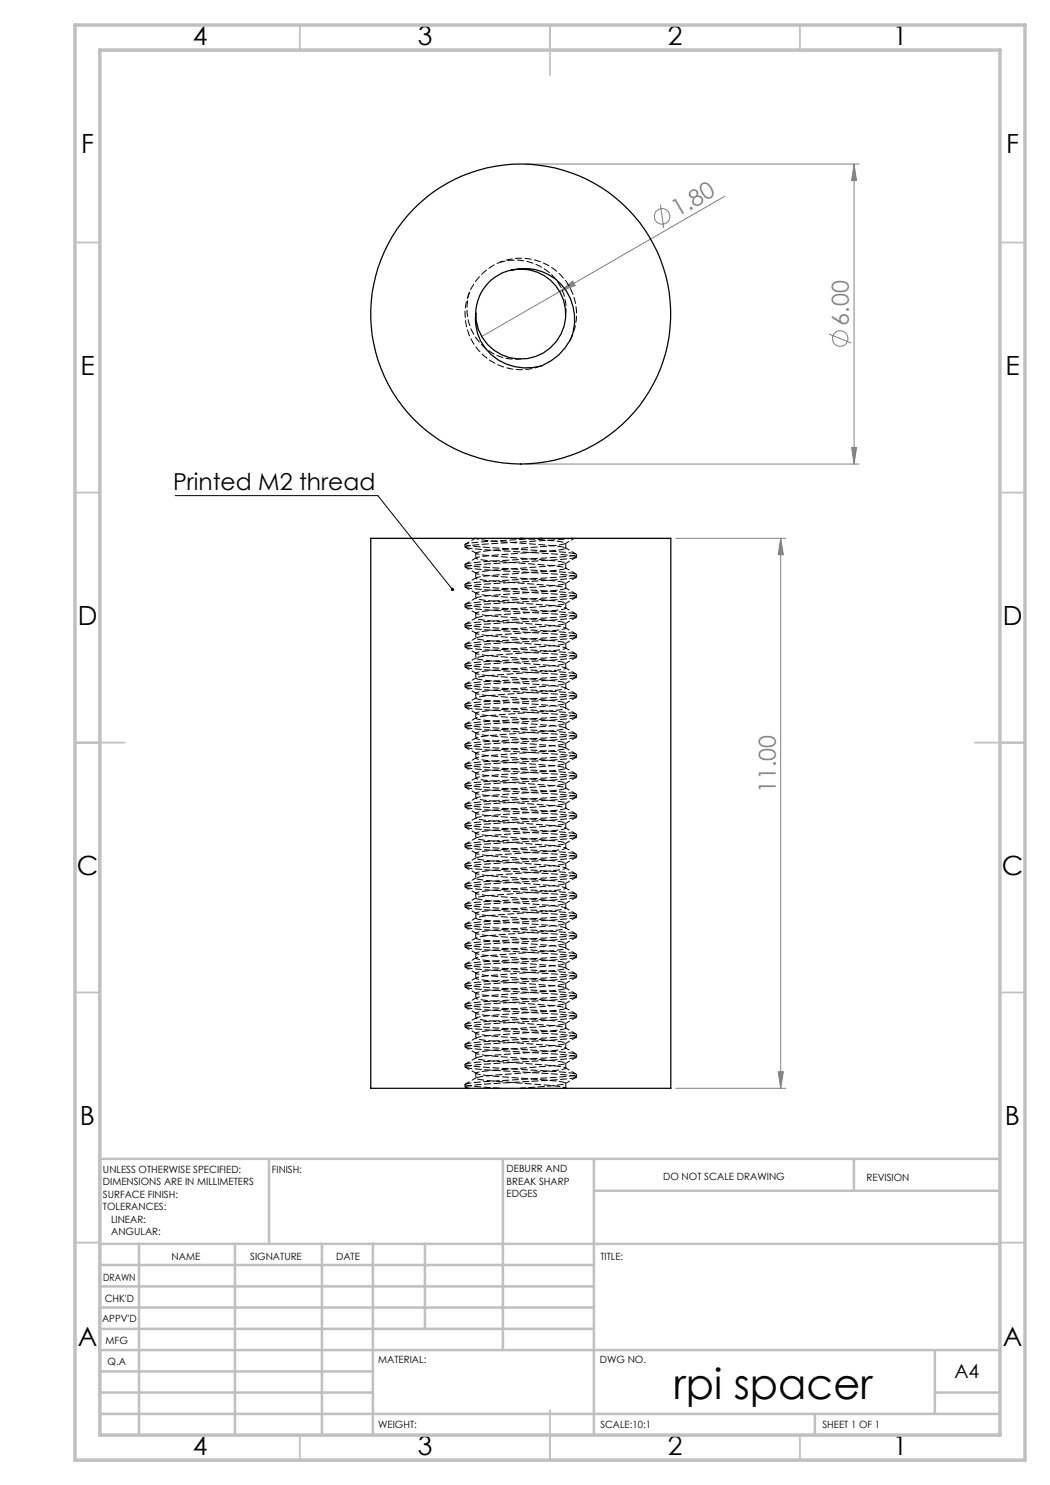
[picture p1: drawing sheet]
<svg xmlns="http://www.w3.org/2000/svg" width="210mm" height="297mm" viewBox="0 0 210 297" stroke-linecap="round" stroke-linejoin="round" font-family="sans-serif">
<g fill="none" stroke="#808080" stroke-width=".2">
<path d="M105.2 32.8h66.6M145 39.2l-33.1 19.1M170.8 32.8l.5 3.3h-1zM170.8 32.8v60M111.9 58.3l2.6-2.1 .5 .9zM111.9 58.3l-15.6 9M132.1 40.9l.7 4.7M165.8 66.8l4.5 1.8M105.2 92.8h66.6M170.3 89.5h1l-.5 3.3zM135.1 107.7h22.1M156.1 107.7l.6 3.2h-1.1z"/>
<path d="M156.1 107.7v110M135.1 217.7h22.1M155.6 214.3h1.1l-.6 3.4z"/>
<circle cx="132.4" cy="43.3" r="1.56"/>
<circle cx="168" cy="67.7" r="1.56"/>
</g>
<path d="M35 99.1h40.6l14.9 18.8" fill="none" stroke="#000" stroke-width=".2"/>
<g fill="none" stroke="#c0c0c0" stroke-width=".35">
<path d="M60 5v5M110 5v10M160 5v5M15 48.5h5M200 48.5h5M15 98.5h5M200 98.5h5M15 148.5h10M195 148.5h10M15 198.5h5M200 198.5h5M15 248.5h5"/>
<path d="M200 248.5h5M60 287v5M110 282v10M160 287v5"/>
</g>
<g fill="none" stroke="#c0c0c0" stroke-width=".5">
<path d="M53.8 231.8v17M100.6 231.8v38.2M118.8 231.8v55.2M118.8 238.2h81.2M170.8 231.8v6.4M200 231.8h-180v55.2M20 248.8h180M20 257.3h98.8M20 253h98.8M27.8 248.8v38.2M47 248.8v38.2M64.4 248.8v38.2"/>
<path d="M74.6 248.8v38.2M85 248.8v17M20 265.8h98.8M20 261.5h98.8M20 278.5h54.6M20 274.3h54.6M20 270h180M187 278.5h13M187 270v12.8M20 282.8h180M163 282.8v4.2"/>
</g>
<path d="M15 5h190v287h-190zM20 10h180v277h-180z" fill="none" stroke="#c0c0c0" stroke-width=".7"/>
<path d="M90.2 117.6a.34 .34 0 0 1 .5 .1 .34 .34 0 0 1 0 .4l-.2-.2 .2 .2a.34 .34 0 0 1-.5 0 .34 .34 0 0 1 0-.5z" fill="#000"/>
<g fill="#808080">
<path d="M111.9 58.3l2.6-2.1 .5 .9z"/>
<path d="M155.6 214.3h1.1l-.6 3.4zM156.1 107.7l.6 3.2h-1.1z"/>
<path d="M170.8 32.8l.5 3.3h-1zM170.3 89.5h1l-.5 3.3z"/>
</g>
<g fill="none" stroke="#000" stroke-width=".25">
<path d="M98.1 56.1a10.5 10.5 0 0 1 14.1 .8 9.9 9.9 0 0 1-5.6 16.6 10 10 0 0 1-11.4-11.6 9.2 9.2 0 0 1 2.9-5.8zM104.1 53.8a9 9 0 0 1 9 9.1 9 9 0 0 1-9.1 8.9 9 9 0 0 1-8.9-9.2M104.1 53.8l-1.7 .2M74.2 107.7h60v110h-60z"/>
<circle cx="104.1" cy="62.8" r="30"/>
</g>
<g fill="none" stroke="#000" stroke-width=".2" stroke-dasharray="1.3 .6" stroke-dashoffset=".6">
<path d="M95.2 110.7a45.3 45.3 0 0 0 9 .9 55 55 0 0 1 8.9 1v.1a53.6 53.6 0 0 1-9.4 1l-6.2 .5-2.3 .4M95.2 114.7a45.3 45.3 0 0 0 9 .9 55 55 0 0 1 8.9 1v.1a53.6 53.6 0 0 1-9.4 1l-6.2 .5-2.3 .4M95.2 118.7a45.3 45.3 0 0 0 9 .9 55 55 0 0 1 8.9 1v.1a53.6 53.6 0 0 1-9.4 1l-6.2 .5-2.3 .4M108.4 107.6l-7.5 .5a45.9 45.9 0 0 0-7.8 .7M95.2 122.7a45.3 45.3 0 0 0 9 .9 55 55 0 0 1 8.9 1v.1a53.6 53.6 0 0 1-9.4 1l-6.2 .5-2.3 .4M95.2 126.7a45.3 45.3 0 0 0 9 .9 55 55 0 0 1 8.9 1v.1a53.6 53.6 0 0 1-9.4 1l-6.2 .5-2.3 .4M95.2 130.7a45.3 45.3 0 0 0 9 .9 55 55 0 0 1 8.9 1v.1a53.6 53.6 0 0 1-9.4 1l-6.2 .5-2.3 .4M95.2 134.7a45.3 45.3 0 0 0 9 .9 55 55 0 0 1 8.9 1v.1a53.6 53.6 0 0 1-9.4 1l-6.2 .5-2.3 .4M95.2 138.7a45.3 45.3 0 0 0 9 .9 55 55 0 0 1 8.9 1v.1a53.6 53.6 0 0 1-9.4 1l-6.2 .5-2.3 .4M95.2 142.7a45.3 45.3 0 0 0 9 .9 55 55 0 0 1 8.9 1v.1a53.6 53.6 0 0 1-9.4 1l-6.2 .5-2.3 .4M95.2 146.7a45.3 45.3 0 0 0 9 .9 55 55 0 0 1 8.9 1v.1a53.6 53.6 0 0 1-9.4 1l-6.2 .5-2.3 .4M95.2 150.7a45.3 45.3 0 0 0 9 .9 55 55 0 0 1 8.9 1v.1a53.6 53.6 0 0 1-9.4 1l-6.2 .5-2.3 .4"/>
<path d="M95.2 154.7a45.3 45.3 0 0 0 9 .9 55 55 0 0 1 8.9 1v.1a53.6 53.6 0 0 1-9.4 1l-6.2 .5-2.3 .4M95.2 158.7a45.3 45.3 0 0 0 9 .9 55 55 0 0 1 8.9 1v.1a53.6 53.6 0 0 1-9.4 1l-6.2 .5-2.3 .4M95.2 162.7a45.3 45.3 0 0 0 9 .9 55 55 0 0 1 8.9 1v.1a53.6 53.6 0 0 1-9.4 1l-6.2 .5-2.3 .4M95.2 166.7a45.3 45.3 0 0 0 9 .9 55 55 0 0 1 8.9 1v.1a53.6 53.6 0 0 1-9.4 1l-6.2 .5-2.3 .4M95.2 170.7a45.3 45.3 0 0 0 9 .9 55 55 0 0 1 8.9 1v.1a53.6 53.6 0 0 1-9.4 1l-6.2 .5-2.3 .4M95.2 174.7a45.3 45.3 0 0 0 9 .9 55 55 0 0 1 8.9 1v.1a53.6 53.6 0 0 1-9.4 1l-6.2 .5-2.3 .4M95.2 178.7a45.3 45.3 0 0 0 9 .9 55 55 0 0 1 8.9 1v.1a53.6 53.6 0 0 1-9.4 1l-6.2 .5-2.3 .4M95.2 182.7a45.3 45.3 0 0 0 9 .9 55 55 0 0 1 8.9 1v.1a53.6 53.6 0 0 1-9.4 1l-6.2 .5-2.3 .4M95.2 186.7a45.3 45.3 0 0 0 9 .9 55 55 0 0 1 8.9 1v.1a53.6 53.6 0 0 1-9.4 1l-6.2 .5-2.3 .4M95.2 190.7a45.3 45.3 0 0 0 9 .9 55 55 0 0 1 8.9 1v.1a53.6 53.6 0 0 1-9.4 1l-6.2 .5-2.3 .4M95.2 194.7a45.3 45.3 0 0 0 9 .9 55 55 0 0 1 8.9 1v.1a53.6 53.6 0 0 1-9.4 1l-6.2 .5-2.3 .4M95.2 198.7a45.3 45.3 0 0 0 9 .9 55 55 0 0 1 8.9 1v.1a53.6 53.6 0 0 1-9.4 1l-6.2 .5-2.3 .4"/>
<path d="M95.2 202.7a45.3 45.3 0 0 0 9 .9 55 55 0 0 1 8.9 1v.1a53.6 53.6 0 0 1-9.4 1l-6.2 .5-2.3 .4M95.2 206.7a45.3 45.3 0 0 0 9 .9 55 55 0 0 1 8.9 1v.1a53.6 53.6 0 0 1-9.4 1l-6.2 .5-2.3 .4M95.2 210.7a45.3 45.3 0 0 0 9 .9 55 55 0 0 1 8.9 1v.1a53.6 53.6 0 0 1-9.4 1l-6.2 .5-2.3 .4"/>
</g>
<g fill="none" stroke="#000" stroke-width=".2" stroke-dasharray="1.3 .6" stroke-dashoffset=".1">
<path d="M93 108.9a58.9 58.9 0 0 0 10.3 .9l4.8 .3a35 35 0 0 1 7.2 .8 19.3 19.3 0 0 1-5.9 .7l-8.5 .5a45.9 45.9 0 0 0-7.8 .7M93 112.9a58.9 58.9 0 0 0 10.3 .9l4.8 .3a35 35 0 0 1 7.2 .8 19.3 19.3 0 0 1-5.9 .7l-8.5 .5a45.9 45.9 0 0 0-7.8 .7M93 116.9a58.9 58.9 0 0 0 10.3 .9l4.8 .3a35 35 0 0 1 7.2 .8 19.3 19.3 0 0 1-5.9 .7l-8.5 .5a45.9 45.9 0 0 0-7.8 .7M93 120.9a58.9 58.9 0 0 0 10.3 .9l4.8 .3a35 35 0 0 1 7.2 .8 19.3 19.3 0 0 1-5.9 .7l-8.5 .5a45.9 45.9 0 0 0-7.8 .7M93 124.9a58.9 58.9 0 0 0 10.3 .9l4.8 .3a35 35 0 0 1 7.2 .8 19.3 19.3 0 0 1-5.9 .7l-8.5 .5a45.9 45.9 0 0 0-7.8 .7M93 128.9a58.9 58.9 0 0 0 10.3 .9l4.8 .3a35 35 0 0 1 7.2 .8 19.3 19.3 0 0 1-5.9 .7l-8.5 .5a45.9 45.9 0 0 0-7.8 .7M93 132.9a58.9 58.9 0 0 0 10.3 .9l4.8 .3a35 35 0 0 1 7.2 .8 19.3 19.3 0 0 1-5.9 .7l-8.5 .5a45.9 45.9 0 0 0-7.8 .7M93 136.9a58.9 58.9 0 0 0 10.3 .9l4.8 .3a35 35 0 0 1 7.2 .8 19.3 19.3 0 0 1-5.9 .7l-8.5 .5a45.9 45.9 0 0 0-7.8 .7M93 140.9a58.9 58.9 0 0 0 10.3 .9l4.8 .3a35 35 0 0 1 7.2 .8 19.3 19.3 0 0 1-5.9 .7l-8.5 .5a45.9 45.9 0 0 0-7.8 .7M93 144.9a58.9 58.9 0 0 0 10.3 .9l4.8 .3a35 35 0 0 1 7.2 .8 19.3 19.3 0 0 1-5.9 .7l-8.5 .5a45.9 45.9 0 0 0-7.8 .7M93 148.9a58.9 58.9 0 0 0 10.3 .9l4.8 .3a35 35 0 0 1 7.2 .8 19.3 19.3 0 0 1-5.9 .7l-8.5 .5a45.9 45.9 0 0 0-7.8 .7M93 152.9a58.9 58.9 0 0 0 10.3 .9l4.8 .3a35 35 0 0 1 7.2 .8 19.3 19.3 0 0 1-5.9 .7l-8.5 .5a45.9 45.9 0 0 0-7.8 .7"/>
<path d="M93 156.9a58.9 58.9 0 0 0 10.3 .9l4.8 .3a35 35 0 0 1 7.2 .8 19.3 19.3 0 0 1-5.9 .7l-8.5 .5a45.9 45.9 0 0 0-7.8 .7M93 160.9a58.9 58.9 0 0 0 10.3 .9l4.8 .3a35 35 0 0 1 7.2 .8 19.3 19.3 0 0 1-5.9 .7l-8.5 .5a45.9 45.9 0 0 0-7.8 .7M93 164.9a58.9 58.9 0 0 0 10.3 .9l4.8 .3a35 35 0 0 1 7.2 .8 19.3 19.3 0 0 1-5.9 .7l-8.5 .5a45.9 45.9 0 0 0-7.8 .7M93 168.9a58.9 58.9 0 0 0 10.3 .9l4.8 .3a35 35 0 0 1 7.2 .8 19.3 19.3 0 0 1-5.9 .7l-8.5 .5a45.9 45.9 0 0 0-7.8 .7M93 172.9a58.9 58.9 0 0 0 10.3 .9l4.8 .3a35 35 0 0 1 7.2 .8 19.3 19.3 0 0 1-5.9 .7l-8.5 .5a45.9 45.9 0 0 0-7.8 .7M93 176.9a58.9 58.9 0 0 0 10.3 .9l4.8 .3a35 35 0 0 1 7.2 .8 19.3 19.3 0 0 1-5.9 .7l-8.5 .5a45.9 45.9 0 0 0-7.8 .7M93 180.9a58.9 58.9 0 0 0 10.3 .9l4.8 .3a35 35 0 0 1 7.2 .8 19.3 19.3 0 0 1-5.9 .7l-8.5 .5a45.9 45.9 0 0 0-7.8 .7M93 184.9a58.9 58.9 0 0 0 10.3 .9l4.8 .3a35 35 0 0 1 7.2 .8 19.3 19.3 0 0 1-5.9 .7l-8.5 .5a45.9 45.9 0 0 0-7.8 .7M93 188.9a58.9 58.9 0 0 0 10.3 .9l4.8 .3a35 35 0 0 1 7.2 .8 19.3 19.3 0 0 1-5.9 .7l-8.5 .5a45.9 45.9 0 0 0-7.8 .7M93 192.9a58.9 58.9 0 0 0 10.3 .9l4.8 .3a35 35 0 0 1 7.2 .8 19.3 19.3 0 0 1-5.9 .7l-8.5 .5a45.9 45.9 0 0 0-7.8 .7M93 196.9a58.9 58.9 0 0 0 10.3 .9l4.8 .3a35 35 0 0 1 7.2 .8 19.3 19.3 0 0 1-5.9 .7l-8.5 .5a45.9 45.9 0 0 0-7.8 .7M93 200.9a58.9 58.9 0 0 0 10.3 .9l4.8 .3a35 35 0 0 1 7.2 .8 19.3 19.3 0 0 1-5.9 .7l-8.5 .5a45.9 45.9 0 0 0-7.8 .7"/>
<path d="M93 204.9a58.9 58.9 0 0 0 10.3 .9l4.8 .3a35 35 0 0 1 7.2 .8 19.3 19.3 0 0 1-5.9 .7l-8.5 .5a45.9 45.9 0 0 0-7.8 .7M93 208.9a58.9 58.9 0 0 0 10.3 .9l4.8 .3a35 35 0 0 1 7.2 .8 19.3 19.3 0 0 1-5.9 .7l-8.5 .5a45.9 45.9 0 0 0-7.8 .7M93 212.9a58.9 58.9 0 0 0 10.3 .9l4.8 .3a35 35 0 0 1 7.2 .8 19.3 19.3 0 0 1-5.9 .7l-8.5 .5a45.9 45.9 0 0 0-7.8 .7"/>
</g>
<g fill="none" stroke="#000" stroke-width=".2" stroke-dasharray="1.3 .6">
<path d="M93 112.9v.5M93 116.9v.5M93 108.9v.5M93.2 109.5a334.2 334.2 0 0 0 20 1.5l2.1 .4M115.3 111.4v-.5M115.3 115.4v-.5M115.3 119.4v-.5M93 120.9v.5M93 124.9v.5M93 128.9v.5M93 132.9v.5M93 136.9v.5"/>
<path d="M93.2 121.5a334.2 334.2 0 0 0 20 1.5l2.1 .4M93.2 129.5a335 335 0 0 0 20 1.5l2.1 .4M115.3 123.4v-.5M115.3 127.4v-.5M115.3 131.4v-.5M115.3 135.4v-.5M115.3 139.4v-.5M93 140.9v.5M93 144.9v.5M93 148.9v.5M93 152.9v.5M93 156.9v.5"/>
<path d="M93.2 141.5a335 335 0 0 0 20 1.5l2.1 .4M93.2 149.5a334.2 334.2 0 0 0 20 1.5l2.1 .4M115.3 143.4v-.5M115.3 147.4v-.5M115.3 151.4v-.5M115.3 155.4v-.5M115.3 159.4v-.5M93 160.9v.5M93 164.9v.5M93 168.9v.5M93 172.9v.5M93 176.9v.5"/>
<path d="M93.2 173.5a334.2 334.2 0 0 0 20 1.5l2.1 .4M93.2 177.5a335 335 0 0 0 20 1.5l2.1 .4M115.3 163.4v-.5M115.3 167.4v-.5M115.3 171.4v-.5M115.3 175.4v-.5M115.3 179.4v-.5M93 180.9v.5M93 184.9v.5M93 188.9v.5M93 192.9v.5M93 196.9v.5"/>
<path d="M93.2 193.5a335 335 0 0 0 20 1.5l2.1 .4M115.3 183.4v-.5M115.3 187.4v-.5M115.3 191.4v-.5M115.3 195.4v-.5M115.3 199.4v-.5M93 200.9v.5M93 204.9v.5M93 208.9v.5M93 212.9v.5M93 216.9v.5M93 216.9a32.3 32.3 0 0 0 7 .7"/>
<path d="M93.1 217.4l.3 .2M93.2 205.5a335 335 0 0 0 20 1.5l2.1 .4M113.2 217.6l-.2-.1M115.3 203.4v-.5M115.3 207.4v-.5M115.3 211.4v-.5M115.3 215.4v-.5"/>
</g>
<g fill="none" stroke="#000" stroke-width=".2" stroke-dasharray="1.3 .6" stroke-dashoffset=".3">
<path d="M100 52.4a10 10 0 0 1 13.2 10.4M95.2 111.6l-2.2 1.2M95.2 115.6l-2.2 1.2M95.2 119.6l-2.2 1.2M113.1 112.7l2.2-1.3M113.1 116.7l2.2-1.3M114.5 107.6l-13.6 1a37.6 37.6 0 0 0-7.9 .8M115.2 114.8l-2.2-1.3M115.2 118.8l-2.2-1.3M115.2 110.8l-2.2-1.3M95.2 123.6l-2.2 1.2M95.2 127.6l-2.2 1.2"/>
<path d="M95.2 131.6l-2.2 1.2M95.2 135.6l-2.2 1.2M95.2 139.6l-2.2 1.2M113.1 120.7l2.2-1.3M113.1 124.7l2.2-1.3M113.1 128.7l2.2-1.3M113.1 132.7l2.2-1.3M113.1 136.7l2.2-1.3M115.2 122.8l-2.2-1.3M115.2 126.8l-2.2-1.3M115.2 130.8l-2.2-1.3M115.2 134.8l-2.2-1.3"/>
<path d="M115.2 138.8l-2.2-1.3M95.2 143.6l-2.2 1.2M95.2 147.6l-2.2 1.2M95.2 151.6l-2.2 1.2M95.2 155.6l-2.2 1.2M95.2 159.6l-2.2 1.2M113.1 140.7l2.2-1.3M113.1 144.7l2.2-1.3M113.1 148.7l2.2-1.3M113.1 152.7l2.2-1.3M113.1 156.7l2.2-1.3M115.2 142.8l-2.2-1.3"/>
<path d="M115.2 146.8l-2.2-1.3M115.2 150.8l-2.2-1.3M115.2 154.8l-2.2-1.3M115.2 158.8l-2.2-1.3M95.2 163.6l-2.2 1.2M95.2 167.6l-2.2 1.2M95.2 171.6l-2.2 1.2M95.2 175.6l-2.2 1.2M95.2 179.6l-2.2 1.2M113.1 160.7l2.2-1.3M113.1 164.7l2.2-1.3M113.1 168.7l2.2-1.3"/>
<path d="M113.1 172.7l2.2-1.3M113.1 176.7l2.2-1.3M115.2 162.8l-2.2-1.3M115.2 166.8l-2.2-1.3M115.2 170.8l-2.2-1.3M115.2 174.8l-2.2-1.3M115.2 178.8l-2.2-1.3M95.2 183.6l-2.2 1.2M95.2 187.6l-2.2 1.2M95.2 191.6l-2.2 1.2M95.2 195.6l-2.2 1.2M95.2 199.6l-2.2 1.2"/>
<path d="M113.1 180.7l2.2-1.3M113.1 184.7l2.2-1.3M113.1 188.7l2.2-1.3M113.1 192.7l2.2-1.3M113.1 196.7l2.2-1.3M115.2 182.8l-2.2-1.3M115.2 186.8l-2.2-1.3M115.2 190.8l-2.2-1.3M115.2 194.8l-2.2-1.3M115.2 198.8l-2.2-1.3M95.2 214.7a45.3 45.3 0 0 0 9 .9 55 55 0 0 1 8.9 1v.1a50.9 50.9 0 0 1-8.9 .9M95.2 203.6l-2.2 1.2"/>
<path d="M95.2 207.6l-2.2 1.2M95.2 211.6l-2.2 1.2M95.2 215.6l-2.2 1.2M113.1 200.7l2.2-1.3M113.1 204.7l2.2-1.3M113.1 208.7l2.2-1.3M113.1 212.7l2.2-1.3M113.1 216.7l2.2-1.3M115.2 202.8l-2.2-1.3M115.2 206.8l-2.2-1.3M115.2 210.8l-2.2-1.3M115.2 214.8l-2.2-1.3"/>
</g>
<g fill="none" stroke="#000" stroke-width=".2" stroke-dasharray="1.3 .6" stroke-dashoffset="-.1">
<path d="M93.1 113.4a108 108 0 0 0 13.5 1.1l1.5 .1a35 35 0 0 1 7.2 .8M93.1 117.4a108 108 0 0 0 13.5 1.1l1.5 .1a35 35 0 0 1 7.2 .8M115.3 111.4a55.4 55.4 0 0 1-9.5 .9l-4.9 .3a37.7 37.7 0 0 0-7.9 .8M115.3 115.4a55.4 55.4 0 0 1-9.5 .9l-4.9 .3a37.7 37.7 0 0 0-7.9 .8M115.3 119.4a55.4 55.4 0 0 1-9.5 .9l-4.9 .3a37.7 37.7 0 0 0-7.9 .8M93.1 125.4a108 108 0 0 0 13.5 1.1l1.5 .1a35 35 0 0 1 7.2 .8M93.1 133.4a108 108 0 0 0 13.5 1.1l1.5 .1a35 35 0 0 1 7.2 .8M93.1 137.4a108 108 0 0 0 13.5 1.1l1.5 .1a35 35 0 0 1 7.2 .8M115.3 123.4a55.4 55.4 0 0 1-9.5 .9l-4.9 .3a37.7 37.7 0 0 0-7.9 .8M115.3 127.4a55.4 55.4 0 0 1-9.5 .9l-4.9 .3a37.7 37.7 0 0 0-7.9 .8M115.3 131.4a55.4 55.4 0 0 1-9.5 .9l-4.9 .3a37.7 37.7 0 0 0-7.9 .8M115.3 135.4a55.4 55.4 0 0 1-9.5 .9l-4.9 .3a37.7 37.7 0 0 0-7.9 .8"/>
<path d="M115.3 139.4a55.4 55.4 0 0 1-9.5 .9l-4.9 .3a37.7 37.7 0 0 0-7.9 .8M93.1 145.4a108 108 0 0 0 13.5 1.1l1.5 .1a35 35 0 0 1 7.2 .8M93.1 153.4a108 108 0 0 0 13.5 1.1l1.5 .1a35 35 0 0 1 7.2 .8M93.1 157.4a108 108 0 0 0 13.5 1.1l1.5 .1a35 35 0 0 1 7.2 .8M115.3 143.4a55.4 55.4 0 0 1-9.5 .9l-4.9 .3a37.7 37.7 0 0 0-7.9 .8M115.3 147.4a55.4 55.4 0 0 1-9.5 .9l-4.9 .3a37.7 37.7 0 0 0-7.9 .8M115.3 151.4a55.4 55.4 0 0 1-9.5 .9l-4.9 .3a37.7 37.7 0 0 0-7.9 .8M115.3 155.4a55.4 55.4 0 0 1-9.5 .9l-4.9 .3a37.7 37.7 0 0 0-7.9 .8M115.3 159.4a55.4 55.4 0 0 1-9.5 .9l-4.9 .3a37.7 37.7 0 0 0-7.9 .8M93.1 161.4a108 108 0 0 0 13.5 1.1l1.5 .1a35 35 0 0 1 7.2 .8M93.1 165.4a108 108 0 0 0 13.5 1.1l1.5 .1a35 35 0 0 1 7.2 .8M93.1 169.4a108 108 0 0 0 13.5 1.1l1.5 .1a35 35 0 0 1 7.2 .8"/>
<path d="M115.3 163.4a55.4 55.4 0 0 1-9.5 .9l-4.9 .3a37.7 37.7 0 0 0-7.9 .8M115.3 167.4a55.4 55.4 0 0 1-9.5 .9l-4.9 .3a37.7 37.7 0 0 0-7.9 .8M115.3 171.4a55.4 55.4 0 0 1-9.5 .9l-4.9 .3a37.7 37.7 0 0 0-7.9 .8M115.3 175.4a55.4 55.4 0 0 1-9.5 .9l-4.9 .3a37.7 37.7 0 0 0-7.9 .8M115.3 179.4a55.4 55.4 0 0 1-9.5 .9l-4.9 .3a37.7 37.7 0 0 0-7.9 .8M93.1 181.4a108 108 0 0 0 13.5 1.1l1.5 .1a35 35 0 0 1 7.2 .8M93.1 185.4a108 108 0 0 0 13.5 1.1l1.5 .1a35 35 0 0 1 7.2 .8M93.1 189.4a108 108 0 0 0 13.5 1.1l1.5 .1a35 35 0 0 1 7.2 .8M93.1 197.4a108 108 0 0 0 13.5 1.1l1.5 .1a35 35 0 0 1 7.2 .8M115.3 183.4a55.4 55.4 0 0 1-9.5 .9l-4.9 .3a37.7 37.7 0 0 0-7.9 .8M115.3 187.4a55.4 55.4 0 0 1-9.5 .9l-4.9 .3a37.7 37.7 0 0 0-7.9 .8M115.3 191.4a55.4 55.4 0 0 1-9.5 .9l-4.9 .3a37.7 37.7 0 0 0-7.9 .8"/>
<path d="M115.3 195.4a55.4 55.4 0 0 1-9.5 .9l-4.9 .3a37.7 37.7 0 0 0-7.9 .8M115.3 199.4a55.4 55.4 0 0 1-9.5 .9l-4.9 .3a37.7 37.7 0 0 0-7.9 .8M93.1 201.4a108 108 0 0 0 13.5 1.1l1.5 .1a35 35 0 0 1 7.2 .8M93.1 209.4a108 108 0 0 0 13.5 1.1l1.5 .1a35 35 0 0 1 7.2 .8M93.1 213.4a108 108 0 0 0 13.5 1.1l1.5 .1a35 35 0 0 1 7.2 .8M115.3 203.4a55.4 55.4 0 0 1-9.5 .9l-4.9 .3a37.7 37.7 0 0 0-7.9 .8M115.3 207.4a55.4 55.4 0 0 1-9.5 .9l-4.9 .3a37.7 37.7 0 0 0-7.9 .8M115.3 211.4a55.4 55.4 0 0 1-9.5 .9l-4.9 .3a37.7 37.7 0 0 0-7.9 .8M115.3 215.4a55.4 55.4 0 0 1-9.5 .9l-4.9 .3a37.7 37.7 0 0 0-7.9 .8"/>
</g>
<g fill="none" stroke="#000" stroke-width=".2" stroke-dasharray="1.3 .6" stroke-dashoffset=".4">
<path d="M93.1 113.4l2.1 1.2M93.1 117.4l2.1 1.2M93.1 109.4l2.1 1.2M95.1 107.6l-2.1 1.2M104.2 107.6a54.9 54.9 0 0 1 8.9 1v.1a53.5 53.5 0 0 1-9.4 1l-6.2 .5-2.3 .4M93.1 121.4l2.1 1.2M93.1 125.4l2.1 1.2M93.1 129.4l2.1 1.2M93.1 133.4l2.1 1.2M93.1 137.4l2.1 1.2M93.1 141.4l2.1 1.2M93.1 145.4l2.1 1.2"/>
<path d="M93.1 149.4l2.1 1.2M93.1 153.4l2.1 1.2M93.1 157.4l2.1 1.2M93.1 161.4l2.1 1.2M93.1 165.4l2.1 1.2M93.1 169.4l2.1 1.2M93.1 173.4l2.1 1.2M93.1 177.4l2.1 1.2M93.1 181.4l2.1 1.2M93.1 185.4l2.1 1.2M93.1 189.4l2.1 1.2M93.1 193.4l2.1 1.2"/>
<path d="M93.1 197.4l2.1 1.2M93.1 201.4l2.1 1.2M93.1 205.4l2.1 1.2M93.1 209.4l2.1 1.2M93.1 213.4l2.1 1.2M93.2 217.5l.7 .1"/>
</g>
<path d="M95.2 107.6a2.4 2.4 0 0 0 1.6 .4l5.8 .5a88.1 88.1 0 0 1 10.4 1l.2 .1-.2 .2a102.3 102.3 0 0 1-12.1 1.1l-4.1 .3-1.3 .3-.3 .2a46.2 46.2 0 0 0 9.1 .9l6.3 .5 1.9 .3 .7 .2-.7 .3-1.9 .2-6.3 .5a54.9 54.9 0 0 0-9.1 1v.1a46.1 46.1 0 0 0 9.1 .9l6.3 .5 1.9 .3 .7 .2-.7 .3-1.9 .2-6.3 .5a54.9 54.9 0 0 0-9.1 1v.1a46.1 46.1 0 0 0 9.1 .9l6.3 .5 1.9 .3 .7 .2-.7 .3-1.9 .2-6.3 .5a54.9 54.9 0 0 0-9.1 1v.1a46.1 46.1 0 0 0 9.1 .9l6.3 .5 1.9 .3 .7 .2-.7 .3-1.9 .2-6.3 .5a55 55 0 0 0-9.1 1v.1a46.1 46.1 0 0 0 9.1 .9l6.3 .5 1.9 .3 .7 .2-.7 .3-1.9 .2-6.3 .5a54.9 54.9 0 0 0-9.1 1v.1a46.2 46.2 0 0 0 9.1 .9l6.3 .5 1.9 .3 .7 .2-.7 .3-1.9 .2-6.3 .5a54.9 54.9 0 0 0-9.1 1v.1a46.1 46.1 0 0 0 9.1 .9l6.3 .5 1.9 .3 .7 .2-.7 .3-1.9 .2-6.3 .5a54.9 54.9 0 0 0-9.1 1v.1a46.2 46.2 0 0 0 9.1 .9l6.3 .5 1.9 .3 .7 .2-.7 .3-1.9 .2-6.3 .5a54.9 54.9 0 0 0-9.1 1v.1a46.1 46.1 0 0 0 9.1 .9l6.3 .5 1.9 .3 .7 .2-.7 .3-1.9 .2-6.3 .5a55 55 0 0 0-9.1 1v.1a46.1 46.1 0 0 0 9.1 .9l6.3 .5 1.9 .3 .7 .2-.7 .3-1.9 .2-6.3 .5a54.9 54.9 0 0 0-9.1 1v.1a46.2 46.2 0 0 0 9.1 .9l6.3 .5 1.9 .3 .7 .2-.7 .3-1.9 .2-6.3 .5a54.9 54.9 0 0 0-9.1 1v.1a46.1 46.1 0 0 0 9.1 .9l6.3 .5 1.9 .3 .7 .2-.7 .3-1.9 .2-6.3 .5a54.9 54.9 0 0 0-9.1 1v.1a46.2 46.2 0 0 0 9.1 .9l6.3 .5 1.9 .3 .7 .2-.7 .3-1.9 .2-6.3 .5a54.9 54.9 0 0 0-9.1 1v.1a46.1 46.1 0 0 0 9.1 .9l6.3 .5 1.9 .3 .7 .2-.7 .3-1.9 .2-6.3 .5a55 55 0 0 0-9.1 1v.1a46.1 46.1 0 0 0 9.1 .9l6.3 .5 1.9 .3 .7 .2-.7 .3-1.9 .2-6.3 .5a54.9 54.9 0 0 0-9.1 1v.1a46.1 46.1 0 0 0 9.1 .9l6.3 .5 1.9 .3 .7 .2-.7 .3-1.9 .2-6.3 .5a55 55 0 0 0-9.1 1v.1a46.1 46.1 0 0 0 9.1 .9l6.3 .5 1.9 .3 .7 .2-.7 .3-1.9 .2-6.3 .5a54.9 54.9 0 0 0-9.1 1v.1a46.2 46.2 0 0 0 9.1 .9l6.3 .5 1.9 .3 .7 .2-.7 .3-1.9 .2-6.3 .5a54.9 54.9 0 0 0-9.1 1v.1a46.1 46.1 0 0 0 9.1 .9l6.3 .5 1.9 .3 .7 .2-.7 .3-1.9 .2-6.3 .5a54.9 54.9 0 0 0-9.1 1v.1a46.1 46.1 0 0 0 9.1 .9l6.3 .5 1.9 .3 .7 .2-.7 .3-1.9 .2-6.3 .5a54.9 54.9 0 0 0-9.1 1v.1a46.1 46.1 0 0 0 9.1 .9l6.3 .5 1.9 .3 .7 .2-.7 .3-1.9 .2-6.3 .5a55 55 0 0 0-9.1 1v.1a46.1 46.1 0 0 0 9.1 .9l6.3 .5 1.9 .3 .7 .2-.7 .3-1.9 .2-6.3 .5a54.9 54.9 0 0 0-9.1 1v.1a46.1 46.1 0 0 0 9.1 .9l6.3 .5 1.9 .3 .7 .2-.7 .3-1.9 .2-6.3 .5a54.9 54.9 0 0 0-9.1 1v.1a46.1 46.1 0 0 0 9.1 .9l6.3 .5 1.9 .3 .7 .2-.7 .3-1.9 .2-6.3 .5a54.9 54.9 0 0 0-9.1 1v.1a46.2 46.2 0 0 0 9.1 .9l6.3 .5 1.9 .3 .7 .2-.7 .3-1.9 .2-6.3 .5a54.9 54.9 0 0 0-9.1 1v.1a46.1 46.1 0 0 0 9.1 .9l6.3 .5 1.9 .3 .7 .2-.7 .3-1.9 .2-6.3 .5a54.9 54.9 0 0 0-9.1 1v.1a46.1 46.1 0 0 0 9.1 .9l6.3 .5 1.9 .3 .7 .2" fill="none" stroke="#000" stroke-width=".2" stroke-dasharray="1.3 .6" stroke-dashoffset=".7"/>
<g fill="none" stroke="#000" stroke-width=".2" stroke-dasharray="1.3 .6" stroke-dashoffset=".5">
<path d="M95.2 118.6v1M95.2 114.6v1M95.2 110.6v1M113.1 108.7l1.8-1.1M113.2 109.6v-1M113.2 113.6v-1M113.2 117.6v-1M95.2 138.6v1M95.2 134.6v1M95.2 130.6v1M95.2 126.6v1M95.2 122.6v1"/>
<path d="M113.2 121.6v-1M113.2 125.6v-1M113.2 129.6v-1M113.2 133.6v-1M113.2 137.6v-1M95.2 158.6v1M95.2 154.6v1M95.2 150.6v1M95.2 146.6v1M95.2 142.6v1M113.2 141.6v-1M113.2 145.6v-1"/>
<path d="M113.2 149.6v-1M113.2 153.6v-1M113.2 157.6v-1M95.2 178.6v1M95.2 174.6v1M95.2 170.6v1M95.2 166.6v1M95.2 162.6v1M113.2 161.6v-1M113.2 165.6v-1M113.2 169.6v-1M113.2 173.6v-1"/>
<path d="M113.2 177.6v-1M95.2 198.6v1M95.2 194.6v1M95.2 190.6v1M95.2 186.6v1M95.2 182.6v1M113.2 181.6v-1M113.2 185.6v-1M113.2 189.6v-1M113.2 193.6v-1M113.2 197.6v-1M95.2 214.6v1"/>
<path d="M95.2 210.6v1M95.2 206.6v1M95.2 202.6v1M113.2 201.6v-1M113.2 205.6v-1M113.2 209.6v-1M113.2 213.6v-1M113.2 217.6v-1"/>
</g>
<path d="M104.2 71.8a10 10 0 0 1-10.3-13.3" fill="none" stroke="#000" stroke-width=".2" stroke-dasharray="1.3 .6" stroke-dashoffset=".2"/>
<path d="M108.4 73.1a11.2 11.2 0 0 1-15.4-9.3 11.2 11.2 0 0 1 13.5-11.9 11.2 11.2 0 0 1 7.4 16.3" fill="none" stroke="#000" stroke-width=".2" stroke-dasharray="1.3 .6" stroke-dashoffset="-.2"/>
<text font-size="8.5" x="134.7" y="279.7">rpi spacer</text>
<g font-size="5.3">
<text x="38.5" y="8.9">4</text>
<text x="83.5" y="8.9">3</text>
<text x="133.6" y="8.9">2</text>
<text x="178.6" y="8.9">1</text>
<text x="16.2" y="30.7">F</text>
<text x="201.2" y="30.7">F</text>
<text x="16.1" y="74.9">E</text>
<text x="201.1" y="74.9">E</text>
<text x="15.5" y="124.9">D</text>
<text x="200.5" y="124.9">D</text>
<text x="15.4" y="174.9">C</text>
<text x="200.4" y="174.9">C</text>
<text x="16" y="224.9">B</text>
<text x="201" y="224.9">B</text>
<text x="15.5" y="269.2">A</text>
<text x="200.5" y="269.2">A</text>
<text x="38.5" y="290.9">4</text>
<text x="83.5" y="290.9">3</text>
<text x="133.6" y="290.9">2</text>
<text x="178.6" y="290.9">1</text>
</g>
<g font-size="4.7" fill="#808080">
<text x="135.5" y="43.5" transform="rotate(-30 135.5 43.5)">1.80</text>
<text x="169.8" y="65.1" transform="rotate(-90 169.8 65.1)">6.00</text>
<text x="155.2" y="158.6" transform="rotate(-90 155.2 158.6)">11.00</text>
</g>
<text font-size="4.7" x="34.6" y="98.1">Printed M2 thread</text>
<text font-size="3.9" x="190.9" y="275.5">A4</text>
<g font-size="2">
<text x="20.6" y="234.6">UNLESS OTHERWISE SPECIFIED:</text>
<text x="20.6" y="237.1">DIMENSIONS ARE IN MILLIMETERS</text>
<text x="20.6" y="239.6">SURFACE FINISH:</text>
<text x="54.4" y="234.6">FINISH:</text>
<text x="101.3" y="234.5">DEBURR AND</text>
<text x="101.3" y="237">BREAK SHARP</text>
<text x="101.3" y="239.5">EDGES</text>
<text x="132.6" y="236">DO NOT SCALE DRAWING</text>
<text x="173.3" y="236.2">REVISION</text>
<text x="20.6" y="242.1">TOLERANCES:</text>
<text x="22.2" y="244.6">LINEAR:</text>
<text x="22.2" y="247.1">ANGULAR:</text>
<text x="34.3" y="252">NAME</text>
<text x="50" y="251.9">SIGNATURE</text>
<text x="67.2" y="251.9">DATE</text>
<text x="120.1" y="251.9">TITLE:</text>
<text x="20.6" y="256.1">DRAWN</text>
<text x="20.9" y="260.3">CHK'D</text>
<text x="20.4" y="264.4">APPV'D</text>
<text x="21.1" y="268.8">MFG</text>
<text x="21.5" y="273">Q.A</text>
<text x="75.6" y="272.5">MATERIAL:</text>
<text x="120" y="272.5">DWG NO.</text>
<text x="75.6" y="285.5">WEIGHT:</text>
<text x="120.1" y="285.6">SCALE:10:1</text>
<text x="164.5" y="285.6">SHEET 1 OF 1</text>
</g>
</svg>
